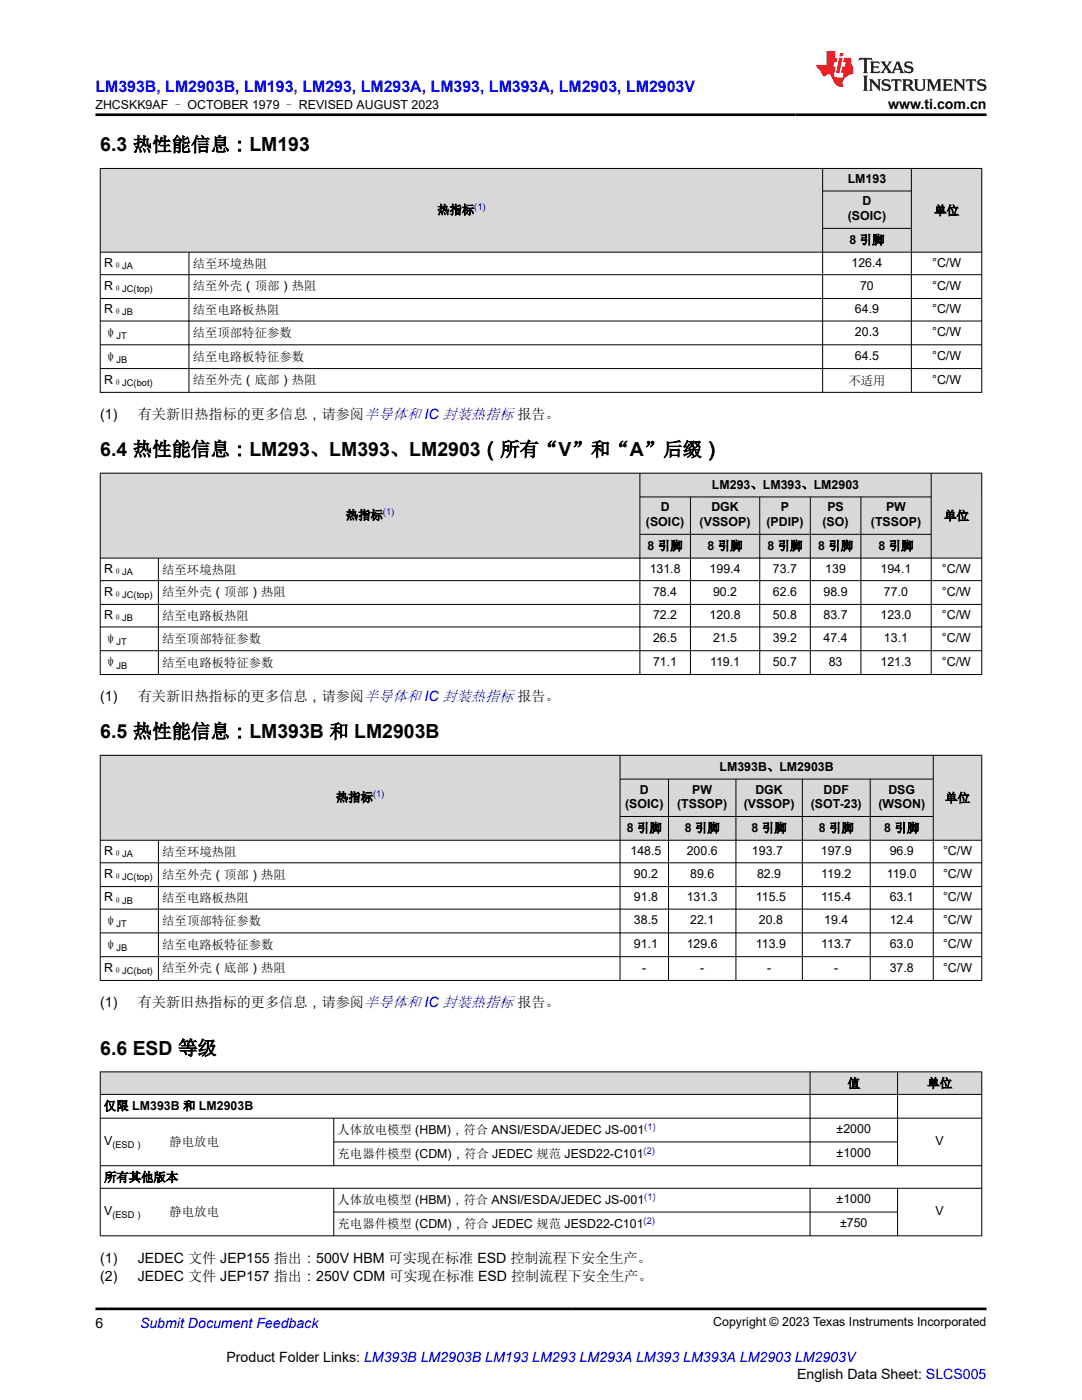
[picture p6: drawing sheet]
<svg xmlns="http://www.w3.org/2000/svg" width="216mm" height="279mm" viewBox="0 0 216 279" stroke-linecap="round" stroke-linejoin="round" font-family="sans-serif">
<g fill="#d8d8d8">
<path d="M20 33.6h175.9v4.5h-175.9z" fill-rule="evenodd"/>
<path d="M20.1 33.7h144v16.6h-144z" fill-rule="evenodd"/>
<path d="M164.2 33.7h17.6v4.4h-17.6z" fill-rule="evenodd"/>
<path d="M181.9 33.7h13.9v16.6h-13.9z" fill-rule="evenodd"/>
<path d="M164.2 38.2h17.6v7.3h-17.6z" fill-rule="evenodd"/>
<path d="M164.2 45.6h17.6v4.7h-17.6z" fill-rule="evenodd"/>
</g>
<g fill="none" stroke="#000" stroke-width=".2">
<path d="M19.9 33.6h176.1M20 33.6v44.8M164.1 33.6v44.8M164.1 38.1h17.8M181.9 33.6v44.8M195.9 33.6v44.8M19.9 50.3h176.1M19.9 54.8h176.1M19.9 59.6h176.1M37.7 50.3v28.1M164.1 45.6h17.8M19.9 64.1h176.1"/>
<path d="M19.9 68.8h176.1M19.9 73.6h176.1M19.9 78.3h176.1"/>
</g>
<g fill="#d8d8d8">
<path d="M20 94.4h175.9v4.8h-175.9z" fill-rule="evenodd"/>
<path d="M20.1 94.5h107.5v16.8h-107.5z" fill-rule="evenodd"/>
<path d="M127.7 94.5h58v4.6h-58z" fill-rule="evenodd"/>
<path d="M185.9 94.5h9.9v16.8h-9.9z" fill-rule="evenodd"/>
<path d="M127.7 99.2h10v7.4h-10z" fill-rule="evenodd"/>
<path d="M137.8 99.2h13.7v7.4h-13.7z" fill-rule="evenodd"/>
<path d="M151.7 99.2h9.9v7.4h-9.9z" fill-rule="evenodd"/>
<path d="M161.8 99.2h9.9v7.4h-9.9z" fill-rule="evenodd"/>
<path d="M171.8 99.2h13.9v7.4h-13.9z" fill-rule="evenodd"/>
<path d="M127.7 106.7h10v4.6h-10z" fill-rule="evenodd"/>
<path d="M137.8 106.7h13.7v4.6h-13.7z" fill-rule="evenodd"/>
<path d="M151.7 106.7h9.9v4.6h-9.9z" fill-rule="evenodd"/>
<path d="M161.8 106.7h9.9v4.6h-9.9z" fill-rule="evenodd"/>
<path d="M171.8 106.7h13.9v4.6h-13.9z" fill-rule="evenodd"/>
</g>
<g fill="none" stroke="#000" stroke-width=".2">
<path d="M19.9 94.4h176.1M20 94.4v40.3M127.7 94.4v40.3M127.7 99.2h58.2M137.8 99.2v35.5M151.6 99.2v35.5M161.7 99.2v35.5M171.8 99.2v35.5M185.8 94.4v40.3M195.9 94.4v40.3M19.9 111.4h176.1M19.9 115.9h176.1"/>
<path d="M31.6 111.4v23.3M127.7 106.6h58.2M19.9 120.6h176.1M19.9 125.1h176.1M19.9 129.9h176.1M19.9 134.6h176.1"/>
</g>
<g fill="#d8d8d8">
<path d="M20 150.7h175.9v4.8h-175.9z" fill-rule="evenodd"/>
<path d="M20.1 150.8h103.6v16.8h-103.6z" fill-rule="evenodd"/>
<path d="M123.8 150.8h62.4v4.6h-62.4z" fill-rule="evenodd"/>
<path d="M186.3 150.8h9.5v16.8h-9.5z" fill-rule="evenodd"/>
<path d="M123.8 155.5h9.5v7.4h-9.5z" fill-rule="evenodd"/>
<path d="M133.5 155.5h13.3v7.4h-13.3z" fill-rule="evenodd"/>
<path d="M146.9 155.5h13.1v7.4h-13.1z" fill-rule="evenodd"/>
<path d="M160.2 155.5h13.4v7.4h-13.4z" fill-rule="evenodd"/>
<path d="M173.7 155.5h12.5v7.4h-12.5z" fill-rule="evenodd"/>
<path d="M123.8 163h9.5v4.6h-9.5z" fill-rule="evenodd"/>
<path d="M133.5 163h13.3v4.6h-13.3z" fill-rule="evenodd"/>
<path d="M146.9 163h13.1v4.6h-13.1z" fill-rule="evenodd"/>
<path d="M160.2 163h13.4v4.6h-13.4z" fill-rule="evenodd"/>
<path d="M173.7 163h12.5v4.6h-12.5z" fill-rule="evenodd"/>
</g>
<g fill="none" stroke="#000" stroke-width=".2">
<path d="M19.9 150.7h176.1M20 150.7v45M123.7 150.7v45M123.7 155.5h62.6M133.4 155.5v40.2M146.8 155.5v40.2M160.1 155.5v40.2M173.6 155.5v40.2M186.2 150.7v45M195.9 150.7v45M19.9 167.7h176.1M19.9 172.2h176.1"/>
<path d="M19.9 176.9h176.1M31.6 167.7v28M123.7 162.9h62.6M19.9 181.4h176.1M19.9 186.2h176.1M19.9 190.9h176.1M19.9 195.7h176.1"/>
</g>
<g fill="#d8d8d8">
<path d="M20 213.9h175.9v4.5h-175.9z" fill-rule="evenodd"/>
<path d="M20.1 214h141.5v4.3h-141.5z" fill-rule="evenodd"/>
<path d="M161.7 214h17.3v4.3h-17.3z" fill-rule="evenodd"/>
<path d="M179.2 214h16.6v4.3h-16.6z" fill-rule="evenodd"/>
</g>
<g fill="none" stroke="#000" stroke-width=".2">
<path d="M19.9 213.9h176.1M19.9 218.4h176.1M20 213.8v32.9M161.6 213.8v18.9M179.1 213.8v18.9M195.9 213.8v32.9M19.9 223.2h176.1M19.9 232.6h176.1M19.9 237.1h176.1M66.6 223.2v9.5M66.6 237.1v9.6M66.6 227.9h112.6"/>
<path d="M161.6 237.1v9.6M179.1 237.1v9.6M19.9 246.6h176.1M66.6 241.9h112.6"/>
</g>
<path d="M171.5 11.6l-.2 .5 .5-.2h.6v.1v2.2l-.2 .4h1l-.2-.4v-2.2v-.1h.5l.6 .2-.2-.5zM173.6 12.3l.2 .4v1.5l-.2 .4h1.9l.1-.6a1.08 1.08 0 0 1-1.3 .2v-.7h.6l.4 .2v-.7l-.4 .2h-.6v-.5l.2-.2a1 1 0 0 1 1 .3l-.1-.5zM175.7 12.3l.9 1.1-1 1.2h.9l-.2-.2 .5-.8 .4 .8-.2 .2h1.6l-.2-.2 .2-.5h.9l.1 .5-.1 .2h.9l-.2-.3-.8-2h-.5l-.9 2.2-.9-1.1 .9-1.1h-.8l.2 .2-.4 .6-.4-.6 .2-.2zM179 12.7l.4 1h-.7zM180.7 12.4a.65 .65 0 0 0-.2 .7 .65 .65 0 0 0 .6 .5l.6 .1 .1 .3a.79 .79 0 0 1-.7 .4 .79 .79 0 0 1-.7-.5l.1 .7 .2-.1a.93 .93 0 0 0 1.1 .1 .93 .93 0 0 0 .4-1 1.46 1.46 0 0 0-1.2-.6l-.1-.3a1.09 1.09 0 0 1 1.2 .2l-.2-.6-.1 .1-.5-.2zM172.2 15.1l.2 .4v2.2l-.2 .4h1l-.2-.4v-2.2l.2-.4zM173.4 15.8l.2 .4v1.5l-.2 .4h.8l-.3-.4 .1-1.3 1.6 1.8v-2l.2-.4h-.7l.1 .2 .1 1.1-1.2-1.3zM176.2 15.9a.65 .65 0 0 0-.2 .8 .65 .65 0 0 0 .6 .4l.6 .2 .1 .2a.79 .79 0 0 1-.7 .4 .79 .79 0 0 1-.7-.5l.1 .7 .2-.1a.93 .93 0 0 0 1.1 .1 .93 .93 0 0 0 .4-.9 1.46 1.46 0 0 0-1.2-.6l-.1-.4a1.09 1.09 0 0 1 1.2 .2l-.1-.6-.2 .1-.5-.1zM177.9 15.8l-.1 .6a.63 .63 0 0 1 .8-.3v1.6l-.3 .4h1l-.2-.4v-1.6a.66 .66 0 0 1 .8 .3l-.1-.6zM180 15.8l.2 .4v1.5l-.2 .4h1l-.2-.2-.1-.7h.5l.1 .2a.79 .79 0 0 0 1.2 .6l-1-.9a.61 .61 0 0 0 .6-.6 .61 .61 0 0 0-.5-.7zM180.8 16.1h.1a.47 .47 0 0 1 .5 .1 .47 .47 0 0 1 .1 .5l-.1 .1-.7 .1zM182.3 15.8l.2 .2a2.27 2.27 0 0 0 .4 2 1.04 1.04 0 0 0 1.7-.7v-1.3l.2-.2h-.8l.2 .4v1.1a.6 .6 0 0 1-.6 .6 .6 .6 0 0 1-.6-.6v-1.1l.3-.4zM184.9 15.8l.2 .4v1.5l-.2 .4h.8l-.3-.4v-1.4l.9 1.9 .9-1.9v1.4l-.3 .4h1l-.2-.4v-1.5l.2-.4h-.8l-.7 1.5-.6-1.5zM188.1 15.8l.2 .4v1.5l-.2 .4h1.9l.1-.6a1.09 1.09 0 0 1-1.3 .2v-.7h.6l.4 .2v-.6l-.4 .2h-.6v-.6l.2-.1a1.01 1.01 0 0 1 1 .3l-.1-.6zM190.2 15.8l.3 .4v1.5l-.3 .4h.8l-.2-.4v-1.3l1.6 1.8v-2l.2-.4h-.7l.2 .2v1.1l-1.2-1.3zM192.8 15.8l-.1 .6a.63 .63 0 0 1 .8-.3v1.6l-.3 .4h1l-.2-.4v-1.6a.66 .66 0 0 1 .8 .3l-.1-.6zM195.2 15.9a.65 .65 0 0 0-.2 .8 .65 .65 0 0 0 .6 .4l.6 .2 .2 .2a.79 .79 0 0 1-.7 .4 .79 .79 0 0 1-.7-.5l.1 .7 .2-.1a.93 .93 0 0 0 1 .1 .93 .93 0 0 0 .5-.9 1.46 1.46 0 0 0-1.3-.6v-.4a1.09 1.09 0 0 1 1.2 .2l-.2-.6-.2 .1-.5-.1z" fill="#231f20"/>
<path d="M164.9 10.2v2.8h-2l.1 .3 .8 1a.95 .95 0 0 0 1 .9 .59 .59 0 0 1 .5-.4 .59 .59 0 0 1 .5 .4l.4 .7a1.59 1.59 0 0 0 2.1 1.4 1.61 1.61 0 0 1 1-2.3l1-.3-.1-1.5a1.59 1.59 0 0 1-.3-1.7h-1.5l-.2 .9h.6l-.2 .9h-.5l-.2 1v.2l.4 .1-.1 .9h-.7a.73 .73 0 0 1-1-.7l.3-1.5h-.5l.1-.9h.5l.2-.9h-.5v-1.3zM167.4 11.5l-.6 3.1h.7l.6-3.1zM167.6 10.6l-.1 .6h.7l.1-.6z" fill="#ed1c24"/>
<path d="M19.1 22.9h177.8M19.1 261.2h177.8" fill="none" stroke="#000" stroke-width=".53"/>
<g font-size="3.9">
<text x="20" y="30.2">6.3 热性能信息：LM193</text>
<text x="20" y="91">6.4 热性能信息：LM293、LM393、LM2903（所有“V”和“A”后缀）</text>
<text x="20" y="147.3">6.5 热性能信息：LM393B 和 LM2903B</text>
<text x="20" y="210.5">6.6 ESD 等级</text>
</g>
<text font-size="3.2" fill="#00f" x="19.1" y="18.3">LM393B, LM2903B, LM193, LM293, LM293A, LM393, LM393A, LM2903, LM2903V</text>
<g font-size="2.8">
<text x="177.2" y="21.7">www.ti.com.cn</text>
<text x="20" y="83.7">(1)</text>
<text x="27.5" y="83.7">有关新旧热指标的更多信息，请参阅半导体和 IC 封装热指标 报告。</text>
<text x="20" y="140">(1)</text>
<text x="27.5" y="140">有关新旧热指标的更多信息，请参阅半导体和 IC 封装热指标 报告。</text>
<text x="20" y="201">(1)</text>
<text x="27.5" y="201">有关新旧热指标的更多信息，请参阅半导体和 IC 封装热指标 报告。</text>
<text x="20" y="252">(1)</text>
<text x="27.5" y="252">JEDEC 文件 JEP155 指出：500V HBM 可实现在标准 ESD 控制流程下安全生产。</text>
<text x="20" y="255.7">(2)</text>
<text x="27.5" y="255.7">JEDEC 文件 JEP157 指出：250V CDM 可实现在标准 ESD 控制流程下安全生产。</text>
<text x="19.1" y="265">6</text>
<text x="45.2" y="271.9">Product Folder Links: LM393B LM2903B LM193 LM293 LM293A LM393 LM393A LM2903 LM2903V</text>
<text x="159" y="275.3">English Data Sheet: SLCS005</text>
</g>
<text font-size="2.8" fill="#00f" x="27.9" y="265">Submit Document Feedback</text>
<g font-size="2.5">
<text x="19" y="21.8">ZHCSKK9AF – OCTOBER 1979 – REVISED AUGUST 2023</text>
<text x="169.2" y="36.5">LM193</text>
<text x="172.1" y="41">D</text>
<text x="87.2" y="42.7">热指标</text>
<text x="169.2" y="44">(SOIC)</text>
<text x="186.4" y="42.9">单位</text>
<text x="20.8" y="53.2">R</text>
<text x="38.5" y="53.5">结至环境热阻</text>
<text x="169.5" y="48.7">8 引脚</text>
<text x="169.9" y="53.2">126.4</text>
<text x="186" y="53.2">°C/W</text>
<text x="20.8" y="57.8">R</text>
<text x="38.5" y="58">结至外壳（顶部）热阻</text>
<text x="171.6" y="57.8">70</text>
<text x="186" y="57.8">°C/W</text>
<text x="20.8" y="62.5">R</text>
<text x="38.5" y="62.7">结至电路板热阻</text>
<text x="170.6" y="62.5">64.9</text>
<text x="186" y="62.5">°C/W</text>
<text x="20.8" y="67.2">ψ</text>
<text x="20.8" y="71.9">ψ</text>
<text x="38.5" y="67.3">结至顶部特征参数</text>
<text x="170.6" y="67.1">20.3</text>
<text x="170.6" y="71.8">64.5</text>
<text x="186" y="67.1">°C/W</text>
<text x="186" y="71.8">°C/W</text>
<text x="20.8" y="76.6">R</text>
<text x="38.5" y="72.1">结至电路板特征参数</text>
<text x="38.5" y="76.7">结至外壳（底部）热阻</text>
<text x="169.3" y="76.8">不适用</text>
<text x="186" y="76.6">°C/W</text>
<text x="142.1" y="97.6">LM293、LM393、LM2903</text>
<text x="69" y="103.7">热指标</text>
<text x="128.9" y="105">(SOIC)</text>
<text x="131.8" y="102.1">D</text>
<text x="139.6" y="105">(VSSOP)</text>
<text x="141.9" y="102.1">DGK</text>
<text x="152.9" y="105">(PDIP)</text>
<text x="155.8" y="102.1">P</text>
<text x="164.1" y="105">(SO)</text>
<text x="165.1" y="102.1">PS</text>
<text x="173.8" y="105">(TSSOP)</text>
<text x="176.8" y="102.1">PW</text>
<text x="188.4" y="103.8">单位</text>
<text x="129.2" y="109.8">8 引脚</text>
<text x="141.2" y="109.8">8 引脚</text>
<text x="153.1" y="109.8">8 引脚</text>
<text x="163.2" y="109.8">8 引脚</text>
<text x="175.3" y="109.8">8 引脚</text>
<text x="20.8" y="114.3">R</text>
<text x="20.8" y="118.9">R</text>
<text x="32.4" y="114.5">结至环境热阻</text>
<text x="32.4" y="119">结至外壳（顶部）热阻</text>
<text x="129.6" y="114.3">131.8</text>
<text x="130.3" y="118.9">78.4</text>
<text x="141.6" y="114.3">199.4</text>
<text x="142.3" y="118.9">90.2</text>
<text x="154.2" y="114.3">73.7</text>
<text x="154.2" y="118.9">62.6</text>
<text x="164.3" y="118.9">98.9</text>
<text x="164.7" y="114.3">139</text>
<text x="175.7" y="114.3">194.1</text>
<text x="176.4" y="118.9">77.0</text>
<text x="188" y="114.3">°C/W</text>
<text x="188" y="118.9">°C/W</text>
<text x="20.8" y="123.5">R</text>
<text x="32.4" y="123.8">结至电路板热阻</text>
<text x="130.3" y="123.5">72.2</text>
<text x="141.6" y="123.5">120.8</text>
<text x="154.2" y="123.5">50.8</text>
<text x="164.3" y="123.5">83.7</text>
<text x="175.7" y="123.5">123.0</text>
<text x="188" y="123.5">°C/W</text>
<text x="20.8" y="128.3">ψ</text>
<text x="32.4" y="128.4">结至顶部特征参数</text>
<text x="130.3" y="128.1">26.5</text>
<text x="142.3" y="128.1">21.5</text>
<text x="154.2" y="128.1">39.2</text>
<text x="164.3" y="128.1">47.4</text>
<text x="176.4" y="128.1">13.1</text>
<text x="188" y="128.1">°C/W</text>
<text x="20.8" y="133">ψ</text>
<text x="32.4" y="133.1">结至电路板特征参数</text>
<text x="130.3" y="132.9">71.1</text>
<text x="141.7" y="132.9">119.1</text>
<text x="154.2" y="132.9">50.7</text>
<text x="165.4" y="132.9">83</text>
<text x="175.7" y="132.9">121.3</text>
<text x="188" y="132.9">°C/W</text>
<text x="143.6" y="153.9">LM393B、LM2903B</text>
<text x="67" y="160">热指标</text>
<text x="124.7" y="161.3">(SOIC)</text>
<text x="127.7" y="158.4">D</text>
<text x="135.1" y="161.3">(TSSOP)</text>
<text x="138.1" y="158.4">PW</text>
<text x="148.4" y="161.3">(VSSOP)</text>
<text x="150.7" y="158.4">DGK</text>
<text x="161.8" y="161.3">(SOT-23)</text>
<text x="164.3" y="158.4">DDF</text>
<text x="175.3" y="161.3">(WSON)</text>
<text x="177.3" y="158.4">DSG</text>
<text x="188.6" y="160.1">单位</text>
<text x="125.1" y="166.1">8 引脚</text>
<text x="136.6" y="166.1">8 引脚</text>
<text x="150" y="166.1">8 引脚</text>
<text x="163.4" y="166.1">8 引脚</text>
<text x="176.4" y="166.1">8 引脚</text>
<text x="20.8" y="170.6">R</text>
<text x="32.4" y="170.8">结至环境热阻</text>
<text x="125.8" y="170.6">148.5</text>
<text x="137" y="170.6">200.6</text>
<text x="150" y="170.6">193.7</text>
<text x="163.8" y="170.6">197.9</text>
<text x="177.5" y="170.6">96.9</text>
<text x="188.2" y="170.6">°C/W</text>
<text x="20.8" y="175.2">R</text>
<text x="20.8" y="179.8">R</text>
<text x="32.4" y="175.3">结至外壳（顶部）热阻</text>
<text x="126.5" y="175.2">90.2</text>
<text x="126.5" y="179.8">91.8</text>
<text x="137" y="179.8">131.3</text>
<text x="137.7" y="175.2">89.6</text>
<text x="150.8" y="179.8">115.5</text>
<text x="151.1" y="175.2">82.9</text>
<text x="163.9" y="175.2">119.2</text>
<text x="163.9" y="179.8">115.4</text>
<text x="176.9" y="175.2">119.0</text>
<text x="177.5" y="179.8">63.1</text>
<text x="188.2" y="175.2">°C/W</text>
<text x="188.2" y="179.8">°C/W</text>
<text x="20.8" y="184.6">ψ</text>
<text x="32.4" y="180.1">结至电路板热阻</text>
<text x="32.4" y="184.7">结至顶部特征参数</text>
<text x="126.5" y="184.4">38.5</text>
<text x="137.7" y="184.4">22.1</text>
<text x="151.4" y="184.4">20.8</text>
<text x="164.5" y="184.4">19.4</text>
<text x="177.5" y="184.4">12.4</text>
<text x="188.2" y="184.4">°C/W</text>
<text x="20.8" y="189.3">ψ</text>
<text x="32.4" y="189.4">结至电路板特征参数</text>
<text x="126.5" y="189.2">91.1</text>
<text x="137" y="189.2">129.6</text>
<text x="150.8" y="189.2">113.9</text>
<text x="163.9" y="189.2">113.7</text>
<text x="177.5" y="189.2">63.0</text>
<text x="188.2" y="189.2">°C/W</text>
<text x="20.8" y="193.9">R</text>
<text x="32.4" y="194.1">结至外壳（底部）热阻</text>
<text x="128.1" y="193.9">-</text>
<text x="139.7" y="193.9">-</text>
<text x="153.1" y="193.9">-</text>
<text x="166.5" y="193.9">-</text>
<text x="177.5" y="193.9">37.8</text>
<text x="188.2" y="193.9">°C/W</text>
<text x="20.8" y="221.5">仅限 LM393B 和 LM2903B</text>
<text x="169.1" y="217">值</text>
<text x="185" y="217">单位</text>
<text x="67.4" y="226.3">人体放电模型 (HBM)，符合 ANSI/ESDA/JEDEC JS-001</text>
<text x="166.9" y="226.2">±2000</text>
<text x="20.8" y="228.5">V</text>
<text x="33.8" y="228.8">静电放电</text>
<text x="67.4" y="231">充电器件模型 (CDM)，符合 JEDEC 规范 JESD22-C101</text>
<text x="166.9" y="230.9">±1000</text>
<text x="186.7" y="228.5">V</text>
<text x="20.8" y="235.8">所有其他版本</text>
<text x="20.8" y="242.5">V</text>
<text x="33.8" y="242.8">静电放电</text>
<text x="67.4" y="240.3">人体放电模型 (HBM)，符合 ANSI/ESDA/JEDEC JS-001</text>
<text x="67.4" y="245">充电器件模型 (CDM)，符合 JEDEC 规范 JESD22-C101</text>
<text x="166.9" y="240.2">±1000</text>
<text x="167.6" y="244.9">±750</text>
<text x="186.7" y="242.5">V</text>
<text x="142.3" y="264.7">Copyright © 2023 Texas Instruments Incorporated</text>
</g>
<g font-size="1.9" fill="#00f">
<text x="94.6" y="41.9">(1)</text>
<text x="76.4" y="102.8">(1)</text>
<text x="74.4" y="159.2">(1)</text>
<text x="128.6" y="225.5">(1)</text>
<text x="128.4" y="230.2">(2)</text>
<text x="128.6" y="239.5">(1)</text>
<text x="128.4" y="244.2">(2)</text>
</g>
<g font-size="1.9">
<text x="22.6" y="53.7">θJA</text>
<text x="22.6" y="58.3">θJC(top)</text>
<text x="22.6" y="63">θJB</text>
<text x="23.2" y="67.7">JT</text>
<text x="22.6" y="77.1">θJC(bot)</text>
<text x="23.2" y="72.4">JB</text>
<text x="22.6" y="114.8">θJA</text>
<text x="22.6" y="119.4">θJC(top)</text>
<text x="22.6" y="124">θJB</text>
<text x="23.2" y="128.8">JT</text>
<text x="23.2" y="133.5">JB</text>
<text x="22.6" y="171.1">θJA</text>
<text x="22.6" y="175.7">θJC(top)</text>
<text x="22.6" y="180.3">θJB</text>
<text x="23.2" y="185.1">JT</text>
<text x="23.2" y="189.8">JB</text>
<text x="22.6" y="194.4">θJC(bot)</text>
<text x="22.4" y="229">(ESD）</text>
<text x="22.4" y="243">(ESD）</text>
</g>
</svg>
